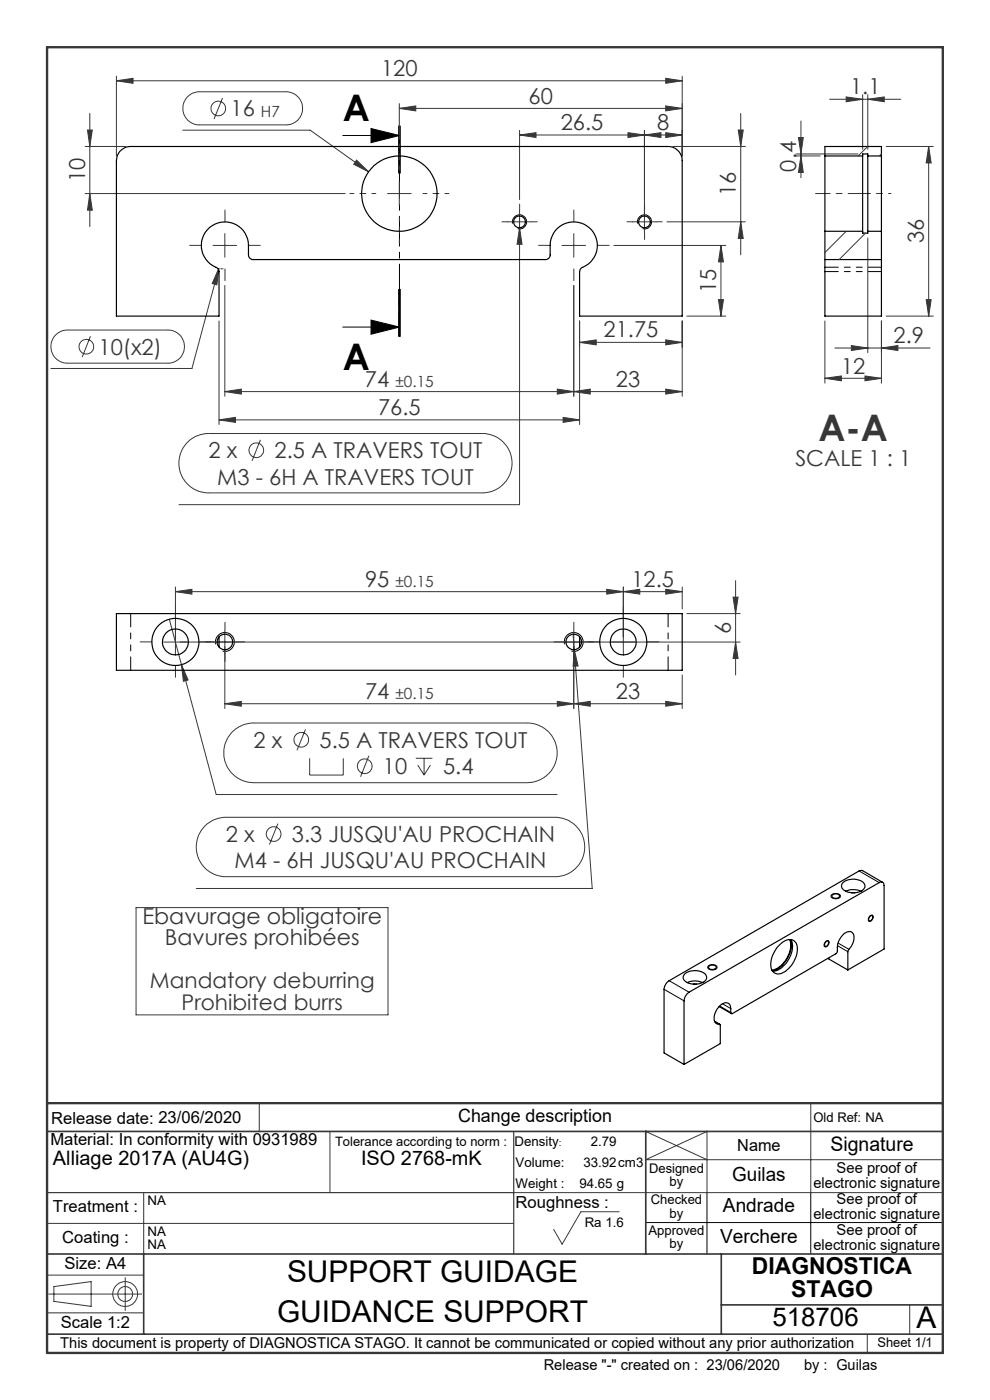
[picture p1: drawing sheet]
<svg xmlns="http://www.w3.org/2000/svg" width="210mm" height="297mm" viewBox="0 0 210 297" stroke-linecap="round" stroke-linejoin="round" font-family="sans-serif">
<g fill="none" stroke="#373737" stroke-width=".21">
<path d="M24.7 17.1l3.5-.5v1.1zM24.7 16.2v16.9M24.7 17.1h120M141.2 16.6l3.5 .5-3.5 .6zM144.7 16.2v16.9M18.1 31.1h8.6M18.6 27.6h1l-.6 3.5zM19 24.1v24M38.8 27.6h27l12.4 8.8M39.9 20.5a3.4 3.4 0 0 1 2.4-1h18.4a3.5 3.5 0 0 1 3.5 3.5 3.5 3.5 0 0 1-3.5 3.5h-18.4a3.5 3.5 0 0 1-3.3-2.2 3.5 3.5 0 0 1 .9-3.8zM47.2 20.8l-1.8 4.5M75.6 34l2.6 2.4-3.2-1.5z"/>
<path d="M84.7 23l3.5-.5v1zM84.7 22v7.6M84.7 23h60M84.7 38.6v5M110.2 28.6l3.5-.5v1.1zM110.2 28.6h34.5M110.2 27.7v14.6M133.2 28.1l3.5 .5-3.5 .6zM136.7 27.7v21.9M136.7 28.6l3.5-.5v1.1zM141.2 22.5l3.5 .5-3.5 .5zM141.2 28.1l3.5 .5-3.5 .6z"/>
<path d="M142.7 31.1h15.4M156.6 27.6h1.1l-.6 3.5zM157.1 24.1v30M168.9 32.7h13.1M168.9 33.1h5.1M169.4 29.2h1l-.5 3.5zM169.9 25.7v12M169.9 33.1l.5 3.5h-1zM176 21.1h15.1M179.5 20.6l3.5 .5-3.5 .5zM183 20.1v11.6M184.1 21.1l3.5-.5v1z"/>
<path d="M184.1 20.1v11.6M188 31.1h10M197 31.1l.5 3.5h-1zM197 31.1v36M18.1 41.1h55.1M19 41.1l.6 3.5h-1zM45.2 52.1h5M46.4 56.9l-.4 3.5-1-.3zM46.4 56.9l-5.7 21.3h-29.9M46.8 57l.6 .1M47.7 49.6v5M82.2 41.1h5"/>
<path d="M107.7 47.1h5M110.2 48.3l.5 3.5h-1zM110.2 44.6v62.5h-72.2M119.2 52.1h5M121.7 49.6v5M130.2 52.1h23.8M134.2 47.1h5M141.5 47.1h16.6M152.9 52.1l.6 3.5h-1.1zM152.9 52.1v15M157.1 47.1l.6 3.5h-1.1zM184.1 50.5v24.3"/>
<path d="M11.9 71a3.4 3.4 0 0 1 2.4-1h21.3a3.5 3.5 0 0 1 3.5 3.5 3.5 3.5 0 0 1-3.5 3.5h-21.3a3.5 3.5 0 0 1-3.2-2.1 3.5 3.5 0 0 1 .8-3.9zM19.2 71.3l-1.8 4.5M46.5 68.1v22M47.7 60.6v23.5M121.7 60.6v23.5M122.9 68.1v22M122.9 72.6l3.6-.5v1.1zM122.9 72.6h21.8M141.2 72.1l3.5 .5-3.5 .6zM144.7 68.1v16M145.7 67.1h8.3M152.4 63.6h1.1l-.6 3.5z"/>
<path d="M175 68.1v13.2M177.1 73.8h20.2M180.6 73.3l3.5 .5-3.5 .6zM183.5 79.8l3.5 .5-3.5 .5zM187 73.8l3.5-.5v1.1zM187 68.1v13.2M188 67.1h10M196.5 63.6h1l-.5 3.5zM39.7 93.9a6.4 6.4 0 0 1 4.5-1.9h58.1a6.3 6.3 0 0 1 6.3 6.3 6.3 6.3 0 0 1-6.3 6.3h-58.1a6.3 6.3 0 0 1-5.8-3.9 6.3 6.3 0 0 1 1.3-6.8zM46.5 89.1l3.5-.6v1.1zM46.5 89.1h76.4M47.7 83.1l3.5-.6v1.1z"/>
<path d="M47.7 83.1h97M55.2 93.3l-1.7 4.5M118.2 82.5l3.5 .6-3.5 .5zM119.5 88.5l3.4 .6-3.4 .5zM121.7 83.1l3.5-.6v1.1zM141.2 82.5l3.5 .6-3.5 .5zM175 80.3l3.5-.5v1zM175 80.3h12M35.9 131.4l10 37.2h72.3M37.2 125.5l3.5-.5v1zM37.2 125.5h107.5M37.2 124.5v14.2"/>
<path d="M47.7 133.7v16.6M121.6 134.5l.2 3.3M121.7 133.7v16.6M121.8 137.8l.8 3.5-1 .1zM121.8 137.8l3.8 50.7h-84M128.7 125l3.5 .5-3.5 .5zM132.2 124.5v14.2M132.2 125.5l3.5-.5v1zM141.2 125l3.5 .5-3.5 .5zM144.7 124.5v4.7M145.7 130.2h11.3M155.5 126.7h1.1l-.6 3.5z"/>
<path d="M156 136.2l.6 3.5h-1.1zM156 123.2v20M157 136.2h-122.3M38.5 141l1.4 3.2-1 .3zM47.7 149.3l3.5-.5v1zM47.7 149.3h97M49.2 155.3l.9-.7a6.8 6.8 0 0 1 3.7-1.2h58.1a6.3 6.3 0 0 1 6.3 6.3 6.3 6.3 0 0 1-6.3 6.3h-58.1a6.4 6.4 0 0 1-5.8-3.8 6.4 6.4 0 0 1 1.2-6.9zM64.8 154.7l-1.8 4.5M118.2 148.8l3.5 .5-3.5 .5zM121.7 149.3l3.5-.5v1zM141.2 148.8l3.5 .5-3.5 .5zM144.7 143.2v7.1"/>
<path d="M43.4 175.3l.5-.5a6.7 6.7 0 0 1 4-1.4h69.8a6.3 6.3 0 0 1 6.3 6.3 6.3 6.3 0 0 1-6.3 6.3h-69.8a6.3 6.3 0 0 1-5.8-3.9 6.3 6.3 0 0 1 1.3-6.8zM58.9 174.7l-1.8 4.5M65.7 160.9v3.5h7.1v-3.5M78.2 160.3l-1.7 4.5M88.2 160.9h3.5M88.6 162.3l1.4 2.1M90 160.9v3.5M91.3 162.3l-1.3 2.1M28.9 192.5h53.4v22.8h-53.4zM55 234v6M137.1 239.8l-.1 .2 13 6M172 234v19"/>
<path d="M10 259.5h99M30.5 253v13M70 240v13M109 253h91M131.3 257.1h-8.1l-4 6.8-1.8-3.1M200 246h-63l13-6v13M10 278.5h20.5M10 270.5h20.5M10.3 274.5h19.8M11.4 272.9l7.9-1v5.2l-7.9-1zM26.6 271v7M193 276.8v6.2"/>
<path d="M184 283v4"/>
<circle cx="46.3" cy="23" r="1.55"/>
<circle cx="18.3" cy="73.6" r="1.56"/>
<circle cx="54.4" cy="95.5" r="1.55"/>
<circle cx="63.9" cy="156.9" r="1.55"/>
<circle cx="58.1" cy="176.9" r="1.55"/>
<circle cx="77.4" cy="162.5" r="1.55"/>
<circle cx="26.5" cy="274.5" r="1.58"/>
<circle cx="26.5" cy="274.5" r="2.63"/>
</g>
<g fill="none" stroke="#000" stroke-width=".21">
<path d="M72.7 28.7h12M78.7 27.3l6 1.4-6 1.6zM84.6 26.7v10M84.7 26.7v10M84.9 26.7v10M108.8 47.4a1.49 1.49 0 0 1 1.3-1.8 1.49 1.49 0 0 1 1.6 1.6 1.49 1.49 0 0 1-1.9 1.3M135.3 47.4a1.49 1.49 0 0 1 1.3-1.8 1.49 1.49 0 0 1 1.6 1.6 1.49 1.49 0 0 1-1.9 1.3M72.7 69.4h12M78.7 67.9l6 1.5-6 1.5zM84.6 61.4v10M84.7 61.4v10M84.9 61.4v10z"/>
<path d="M45.8 136.7a1.99 1.99 0 0 1 1.7-2.5 1.99 1.99 0 0 1 2.2 2.2 1.99 1.99 0 0 1-2.5 1.7M119.8 136.7a2 2 0 0 1 1.7-2.5 2 2 0 0 1 2.2 2.2 2 2 0 0 1-2.5 1.7M175.1 199.8a.45 .45 0 0 1 .7-.2 .45 .45 0 0 1 0 .7l-.2 .2a.47 .47 0 0 1-.7 .3 .47 .47 0 0 1 0-.8zM176.5 189.8a1.2 1.2 0 0 1 1.8 .3 1.14 1.14 0 0 1-2 0zM184.4 194.4a.44 .44 0 0 1 .7-.2 .44 .44 0 0 1 0 .7l-.1 .3a.44 .44 0 0 1-.7 .2 .44 .44 0 0 1 0-.7zM150.2 204.9a1.2 1.2 0 0 1 1.9 .3 1.18 1.18 0 0 1-2 0zM137 259.4h63M150 253v13M172 253v13"/>
</g>
<path d="M84.7 26.7v44.7" fill="none" stroke="#000" stroke-width=".21" stroke-dasharray="6.3 1.3 1.3 1.3" stroke-dashoffset="1.2"/>
<path d="M183 41.1h-10" fill="none" stroke="#373737" stroke-width=".21" stroke-dasharray="30.5 1.3 1.3 1.3" stroke-dashoffset="27.4"/>
<g fill="none" stroke="#373737" stroke-width=".21" stroke-dasharray="30.5 1.3 1.3 1.3">
<path d="M42.7 52.1h-2.5M47.7 47.1v-2.5M47.7 57.1v2.5M52.7 52.1h2.5M107.7 47.1h-1.2M110.2 44.6v-1.3M110.2 49.6v1.2M112.7 47.1h1.3M116.7 52.1h-2.5M121.7 47.1v-2.5M121.7 57.1v2.5M126.7 52.1h2.5"/>
<path d="M134.2 47.1h-1.2M136.7 44.6v-1.3M136.7 49.6v1.2M139.2 47.1h1.3M183 41.1h1.1M32.2 136.2h-2.5M37.2 131.2v-2.5M42.2 136.2h2.5M45.2 136.2h-1.6M47.7 133.7v-1.7M47.7 138.7v1.6M50.2 136.2h1.7"/>
<path d="M119.2 136.2h-1.6M121.7 133.7v-1.7M121.7 138.7v1.6M124.2 136.2h1.7M127.2 136.2h-2.5M132.2 131.2v-2.5M137.2 136.2h2.5M37.2 141.2v2.5M132.2 141.2v2.5"/>
</g>
<path d="M189 41.1h-4.9" fill="none" stroke="#373737" stroke-width=".21" stroke-dasharray="30.5 1.3 1.3 1.3" stroke-dashoffset="29.9"/>
<path d="M10 253h99M109 240v26" fill="none" stroke="#373737" stroke-width=".25"/>
<path d="M10 240h190M137 240v26M10 266h190M30.5 266v17M153 266v17M153 276.8h47M10 283h190" fill="none" stroke="#373737" stroke-width=".35"/>
<path d="M10 10h190v277h-190zM10 234h190" fill="none" stroke="#373737" stroke-width=".5"/>
<path d="M84.7 36.1v-5.5M79.7 41.1h-5.5M84.7 46.1v5.5M89.7 41.1h5.5" fill="none" stroke="#373737" stroke-width=".21" stroke-dasharray="30.5 1.3 1.3 1.3" stroke-dashoffset="29.6"/>
<path d="M78.7 27.3l6 1.4-6 1.6zM78.7 67.9l6 1.5-6 1.5z" fill="#000"/>
<g fill="#373737">
<path d="M187 73.8l3.5-.5v1.1zM180.6 73.3l3.5 .5-3.5 .6z"/>
<path d="M141.2 22.5l3.5 .5-3.5 .5zM84.7 23l3.5-.5v1zM141.2 28.1l3.5 .5-3.5 .6zM136.7 28.6l3.5-.5v1.1zM141.2 82.5l3.5 .6-3.5 .5zM121.7 83.1l3.5-.6v1.1zM141.2 72.1l3.5 .5-3.5 .6zM122.9 72.6l3.6-.5v1.1z"/>
<path d="M133.2 28.1l3.5 .5-3.5 .6zM110.2 28.6l3.5-.5v1.1zM119.5 88.5l3.4 .6-3.4 .5zM46.5 89.1l3.5-.6v1.1zM141.2 125l3.5 .5-3.5 .5zM132.2 125.5l3.5-.5v1zM141.2 148.8l3.5 .5-3.5 .5zM121.7 149.3l3.5-.5v1zM184.1 21.1l3.5-.5v1zM179.5 20.6l3.5 .5-3.5 .5z"/>
<path d="M46.4 56.9l-1.4 3.2 1 .3zM47.7 83.1l3.5-.6v1.1zM118.2 82.5l3.5 .6-3.5 .5zM75.6 34l-.6 .9 3.2 1.5zM110.2 48.3l-.5 3.5h1zM38.5 141l.4 3.5 1-.3zM121.8 137.8l-.2 3.6 1-.1z"/>
<path d="M118.2 148.8l3.5 .5-3.5 .5zM47.7 149.3l3.5-.5v1zM128.7 125l3.5 .5-3.5 .5zM37.2 125.5l3.5-.5v1z"/>
<path d="M196.5 63.6h1l-.5 3.5zM197 31.1l.5 3.5h-1z"/>
<path d="M152.4 63.6h1.1l-.6 3.5zM152.9 52.1l.6 3.5h-1.1z"/>
<path d="M18.6 27.6h1l-.6 3.5zM19 41.1l.6 3.5h-1zM156.6 27.6h1.1l-.6 3.5zM157.1 47.1l.6 3.5h-1.1zM155.5 126.7h1.1l-.6 3.5zM156 136.2l.6 3.5h-1.1zM169.4 29.2h1l-.5 3.5zM169.9 33.1l.5 3.5h-1z"/>
<path d="M175 80.3l3.5-.5v1zM183.5 79.8l3.5 .5-3.5 .5z"/>
<path d="M24.7 17.1l3.5-.5v1.1zM141.2 16.6l3.5 .5-3.5 .6z"/>
</g>
<g fill="none" stroke="#000" stroke-width=".25">
<path d="M25.4 32.1a3 3 0 0 1 2.3-1h114a3 3 0 0 1 3 3v33h-21.8v-9.5a.97 .97 0 0 1 .7-.9 5 5 0 0 0 .9-8.8 5 5 0 0 0-7.8 4.2v2a.96 .96 0 0 1-1 1h-62a.96 .96 0 0 1-1-1 7.3 7.3 0 0 0-.7-4.6 5 5 0 0 0-8.2-.5 5 5 0 0 0 2.3 7.9l.4 .6v9.6h-21.8v-33a2.99 2.99 0 0 1 .7-2zM175 33.1v16M175 33.1v-2h12v2M175 33.1h8M183 33.1v16M183 33.1v-.4h1.1v.4M184.1 33.1v16M184.1 33.1h2.9M187 33.1v16M175 55.1v12h12v-12M175 55.1h12M175 49.1v6"/>
<path d="M175 49.1h8M183 49.1v.4h1.1v-.4M184.1 49.1h2.9M187 49.1v6M24.7 130.2h120v12h-120zM46.5 135.1v2.2M122.9 135.1v2.2M167.5 199.3a5.3 5.3 0 0 1-2.3 5.9l-1.5 .6M167.7 199.3a6 6 0 0 1-2.6 6.2l-1.3 .4M167.7 199.3a5 5 0 0 1-1.5 5.7 2.94 2.94 0 0 1-2.3 1M175.3 199.7a.35 .35 0 0 1 .5 .1 .35 .35 0 0 1-.1 .5 .44 .44 0 0 1-.3 .4 .44 .44 0 0 1-.5-.2l.1-.4zM176.5 189.9a.97 .97 0 0 1 1.6 .2 .91 .91 0 0 1-.9 .5 .91 .91 0 0 1-.7-.6z"/>
<path d="M178.8 187.3a3.3 3.3 0 0 1 4.6 .3 1.37 1.37 0 0 1-1.5 1.7 2.79 2.79 0 0 1-3.4-1.2zM179.4 189.1a4.2 4.2 0 0 1 3.2 0M180.7 189.4h.6M184.4 194.5l.1-.1a.35 .35 0 0 1 .6-.1 .35 .35 0 0 1 0 .5 .44 .44 0 0 1-.3 .5 .44 .44 0 0 1-.5-.2zM187.2 187.2l-4.3-2.5-.7 .1-40.3 23.3a2.37 2.37 0 0 0-1 1.8v13.5l4.2 2.4M145.3 206.5a3.5 3.5 0 0 1 4.5 .4 1.27 1.27 0 0 1-1.2 1.7 3.2 3.2 0 0 1-3.6-.9v-.6zM145.8 208.5a3.8 3.8 0 0 1 3.2 0M147.1 208.8h.6M150.4 205a1 1 0 0 1 1.5 .2 1 1 0 0 1-1.6 0zM151.6 216.7l1.1 .6M152.5 213.5l2.6 1.5M164.9 200.9a3.5 3.5 0 0 1 3.1-1.5 2.07 2.07 0 0 1 1.1 2.6 5.6 5.6 0 0 1-3.9 4.6 1.78 1.78 0 0 1-1.7-2.3 6.3 6.3 0 0 1 1.4-3.4z"/>
<path d="M175.6 203.3h.1M175.6 203.3l4.2 2.5M179.8 205.8l7.7-4.5v-13.4a.64 .64 0 0 0-.3-.7 .64 .64 0 0 0-.7 .1l-40.3 23.2a2.53 2.53 0 0 0-1.1 1.9v13.4M179.8 205.8v-4a4.3 4.3 0 0 0 1.2-3.7 1.47 1.47 0 0 0-2.4 .5 4 4 0 0 0-1 3.2l-.3 .5-22 12.7-.3-.1v-.9a1.11 1.11 0 0 0-.6-1.2 1.11 1.11 0 0 0-1.3 .2 3.5 3.5 0 0 0-1.4 3.9l.3 .3 .8 .2v4l-7.7 4.4"/>
<circle cx="84.7" cy="41.1" r="8"/>
<circle cx="110.2" cy="47.1" r="1.25"/>
<circle cx="136.7" cy="47.1" r="1.25"/>
<circle cx="37.2" cy="136.2" r="5"/>
<circle cx="37.2" cy="136.2" r="2.73"/>
<circle cx="47.7" cy="136.2" r="1.65"/>
<circle cx="121.7" cy="136.2" r="1.65"/>
<circle cx="132.2" cy="136.2" r="2.74"/>
<circle cx="132.2" cy="136.2" r="5"/>
</g>
<path d="M187 56.7h-12M187 57.6h-12M27.7 142.2v-12M141.7 142.2v-12" fill="none" stroke="#000" stroke-width=".21" stroke-dasharray="6.3 1.3 1.3 1.3 1.3 1.3" stroke-dashoffset="3.5"/>
<path d="M186.5 187.2l-4.3-2.4M145.1 212.3l-4.2-2.4M146.2 210.5l-4.3-2.5M152.6 217.3l-1-.6M155 214l-1.7-1.1M155 214.8l-2.3-1.4M179.9 201.9l-2.2-1.3M180.1 201.4l-2.3-1.3" fill="none" stroke="#000" stroke-width=".21" stroke-dasharray="6.3 1.3 1.3 1.3 1.3 1.3"/>
<path d="M175 31.1h.1M184 31.1l-2 2M187 32.6l-.5 .5M179.5 49.1l-4.5 4.5M183.6 49.5l-5.6 5.6" fill="none" stroke="#373737" stroke-width=".21"/>
<g font-size="7.8">
<text x="72.7" y="25.7">A</text>
<text x="72.7" y="78.4">A</text>
</g>
<text font-size="7.8" fill="#373737" x="173.6" y="93.6">A-A</text>
<g font-size="6.3">
<text x="60.9" y="272">SUPPORT GUIDAGE</text>
<text x="58.8" y="280.5">GUIDANCE SUPPORT</text>
<text x="194.4" y="281.7">A</text>
</g>
<text font-size="5.5" x="163.8" y="281.2">518706</text>
<g font-size="4.9">
<text x="159.5" y="270.3">DIAGNOSTICA</text>
<text x="167.8" y="275.2">STAGO</text>
</g>
<g font-size="4.7" fill="#373737">
<text x="80.8" y="16.1">120</text>
<text x="112.1" y="22">60</text>
<text x="180.3" y="20">1.1</text>
<text x="48.9" y="24.7">16</text>
<text x="118.9" y="27.6">26.5</text>
<text x="139.4" y="27.6">8</text>
<text x="18.1" y="38.6" transform="rotate(-90 18.1 38.6)">10</text>
<text x="156.1" y="41.6" transform="rotate(-90 156.1 41.6)">16</text>
<text x="168.9" y="36.4" transform="rotate(-90 168.9 36.4)">0.4</text>
<text x="196" y="51.6" transform="rotate(-90 196 51.6)">36</text>
<text x="151.9" y="62.1" transform="rotate(-90 151.9 62.1)">15</text>
<text x="128" y="71.6">21.75</text>
<text x="20.9" y="75.3">10(x2)</text>
<text x="189.5" y="72.8">2.9</text>
<text x="77.4" y="82">74</text>
<text x="130.6" y="82">23</text>
<text x="178.4" y="79.2">12</text>
<text x="80.2" y="88">76.5</text>
<text x="44.3" y="97.2">2 x</text>
<text x="58.2" y="97.2">2.5 A TRAVERS TOUT</text>
<text x="168.7" y="98.8">SCALE 1 : 1</text>
<text x="46.1" y="102.8">M3 - 6H A TRAVERS TOUT</text>
<text x="77.4" y="124.5">95</text>
<text x="133.9" y="124.5">12.5</text>
<text x="155" y="134.5" transform="rotate(-90 155 134.5)">6</text>
<text x="77.4" y="148.3">74</text>
<text x="130.6" y="148.3">23</text>
<text x="53.8" y="158.6">2 x</text>
<text x="67.8" y="158.6">5.5 A TRAVERS TOUT</text>
<text x="81.2" y="164.2">10</text>
<text x="94" y="164.2">5.4</text>
<text x="47.9" y="178.6">2 x</text>
<text x="61.9" y="178.6">3.3 JUSQU'AU PROCHAIN</text>
<text x="49.8" y="184.2">M4 - 6H JUSQU'AU PROCHAIN</text>
<text x="30.2" y="196">Ebavurage obligatoire</text>
<text x="35" y="200.5">Bavures prohibées</text>
</g>
<g font-size="4.6" fill="#373737">
<text x="31.8" y="209.7">Mandatory deburring</text>
<text x="38.5" y="214.3">Prohibited burrs</text>
</g>
<g font-size="4.2">
<text x="176.2" y="244.2">Signature</text>
<text x="11.2" y="247.1">Alliage 2017A (AU4G)</text>
<text x="76.6" y="247.1">ISO 2768-mK</text>
</g>
<g font-size="4.1">
<text x="155.3" y="250.5">Guilas</text>
<text x="153.4" y="257.2">Andrade</text>
<text x="152.8" y="263.7">Verchere</text>
</g>
<text font-size="3.9" x="97.2" y="238.1">Change description</text>
<g font-size="3.5">
<text x="10.9" y="238.3">Release date: 23/06/2020</text>
<text x="10.7" y="242.8">Material: In conformity with 0931989</text>
<text x="156.4" y="244.2">Name</text>
<text x="11.2" y="257.2">Treatment :</text>
<text x="109.4" y="256.3">Roughness :</text>
<text x="13.2" y="263.7">Coating :</text>
<text x="13.7" y="269.2">Size: A4</text>
<text x="12.9" y="281.7">Scale 1:2</text>
</g>
<g font-size="3.3" fill="#373737">
<text x="55.4" y="24.7">H7</text>
<text x="83.9" y="82.1">±0.15</text>
<text x="83.9" y="124.5">±0.15</text>
<text x="83.9" y="148.3">±0.15</text>
</g>
<g font-size="3.2">
<text x="172.6" y="252">electronic signature</text>
<text x="177.5" y="248.8">See proof of</text>
<text x="177.5" y="255.5">See proof of</text>
<text x="172.6" y="258.6">electronic signature</text>
<text x="177.5" y="262">See proof of</text>
<text x="172.6" y="265.1">electronic signature</text>
<text x="12.8" y="285.9">This document is property of DIAGNOSTICA STAGO. It cannot be communicated or copied without any prior authorization</text>
<text x="115.3" y="290.6">Release &quot;-&quot; created on : 23/06/2020</text>
<text x="170.5" y="290.6">by : Guilas</text>
</g>
<g font-size="2.8">
<text x="172.6" y="238.1">Old Ref: NA</text>
<text x="109.1" y="243">Density</text>
<text x="125.3" y="243">2.79</text>
<text x="109.4" y="247.5">Volume:</text>
<text x="123.7" y="247.5">33.92cm3</text>
<text x="137.7" y="248.9">Designed</text>
<text x="142" y="251.7">by</text>
<text x="31.3" y="255.7">NA</text>
<text x="109.4" y="252.1">Weight :</text>
<text x="122.9" y="252.1">94.65 g</text>
<text x="138" y="255.5">Checked</text>
<text x="31.3" y="262.3">NA</text>
<text x="124" y="260.3">Ra 1.6</text>
<text x="137.6" y="262">Approved</text>
<text x="142" y="258.3">by</text>
<text x="31.3" y="265">NA</text>
<text x="142" y="264.8">by</text>
<text x="186.1" y="285.8">Sheet 1/1</text>
</g>
<text font-size="2.7" x="71.1" y="243.1">Tolerance according to norm :</text>
<text font-size="2.1" x="118.5" y="243">:</text>
</svg>
